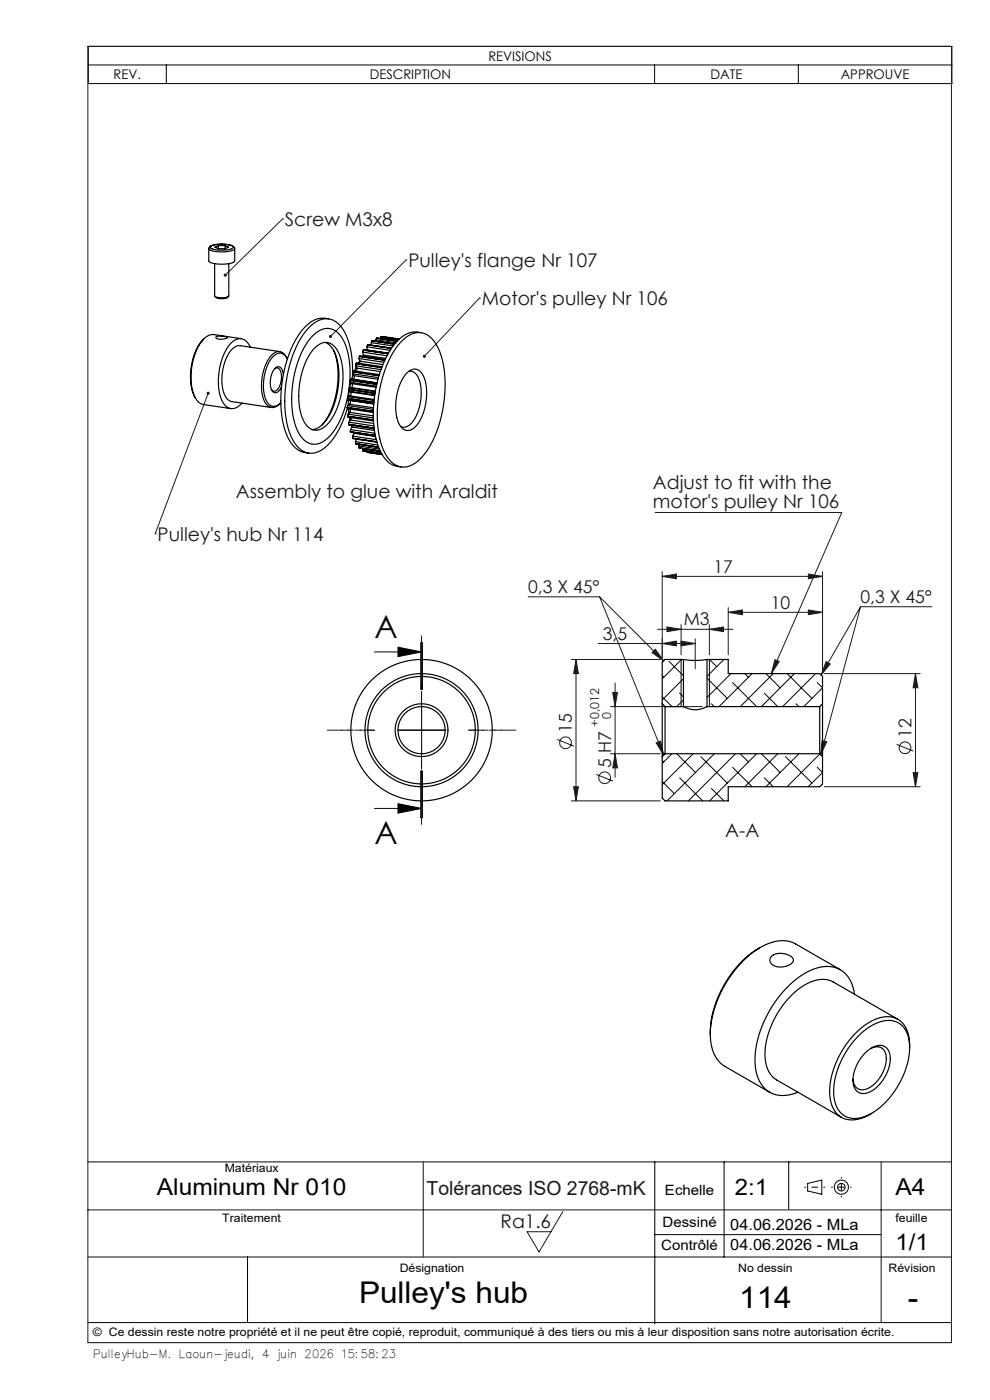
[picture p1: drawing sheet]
<svg xmlns="http://www.w3.org/2000/svg" width="210mm" height="297mm" viewBox="0 0 210 297" stroke-linecap="round" stroke-linejoin="round" font-family="sans-serif">
<g fill="none" stroke="#191924" stroke-width=".21">
<path d="M59.9 46.5h.1M59.9 46.5l-12.1 11.9M86.1 55.2h.1M86.1 55.2l-16 16.2M101.7 63.2h.1M101.7 63.2l-11.7 12.4M44.2 83.4l-11.3 29.8M32.9 113.2h.1M139 108.7h39.6l-15 34.2M112 126.6h15.2M121.2 139.9h18.9M122.2 139.9l.5 3h-1z"/>
<path d="M122.2 139.9v30M126.9 136.5h20.6M127.2 126.6l13.6 13.6M127.2 126.6l13.6 33.6M139 137.7l1.8 2.5-2.5-1.8zM139.5 133.5h16M140.5 122.3l3-.5v1zM140.5 121.3v18.2M140.5 122.3h34M140.5 136.5l3-.5v1zM141.5 133l3 .5-3 .5zM144.5 136l3 .5-3 .5z"/>
<path d="M144.5 132.5v6.4M147.5 135.5v6.4M150.5 133.5l3-.5v1zM150.5 132.5v6.4M154.5 129.9l3-.5v1zM154.5 128.9v10M154.5 129.9h20M164.4 140l.9 .4-1.7 2.5zM171.5 121.8l3 .5-3 .5zM171.5 129.4l3 .5-3 .5zM174.5 121.3v21.2M182.5 128.7l-8.3 14.5"/>
<path d="M182.5 128.7h15.2M182.5 128.7l-8.4 31.4M84.4 154.9h10M89.4 149.9v10M118.2 156.9l3.5 1.4M129.5 149.9h19.5M129.5 159.9h10.6M130 146.9h1l-.5 3zM130.5 144.9v20M130.5 159.9l.5 3h-1zM139.2 157.6l.9-.4 .7 3zM174.4 157.1l1 .3-1.3 2.7z"/>
<path d="M174.9 142.9h20.3M175.2 140.4l.9 .5-1.9 2.3zM190.2 157.9l3.5 1.4M194.2 142.9v24M194.2 142.9l.5 3h-1zM121.2 169.9h18.9M121.7 166.9h1l-.5 3zM126.5 164.3l3.5 1.4M174.9 166.9h20.3M193.7 163.9h1l-.5 3zM18.6 256.7h183.2M89.8 246.5v20.2"/>
<path d="M119.4 257l-5.1 8.6-2.5-4.3h5.1M186.9 246.5v34.1M18.6 284.8v-275h183.2v275"/>
<circle cx="120" cy="157.6" r="1.24"/>
<circle cx="192" cy="158.6" r="1.24"/>
<circle cx="128.3" cy="165" r="1.24"/>
</g>
<g fill="none" stroke="#000" stroke-width=".21">
<path d="M18.7 9.8h183.2v7.9h-183.2zM18.7 13.8h183.2M35.3 13.8v3.9M138.9 13.8v3.9M169.3 13.8v3.9M79.4 138.3h10M84.4 137.3l5 1-5 1zM89.2 136.3v10M89.4 136.3v10M89.6 136.3v10M144.5 139.9v10M150.5 139.9v10"/>
<path d="M79.4 171.5h10M84.4 170.5l5 1-5 1zM89.2 163.5v10M89.4 163.5v10M89.6 163.5v10zM18.6 246.5h183.2M138.9 246.5v34.3M153.6 246.5v20.2M167.3 246.5v10.1M171.3 251.1l3-.7v3l-3-.7zM18.6 266.7h183.2M52.5 266.6v14"/>
<path d="M138.9 261.9h48M18.6 284.8h183.2M18.6 280.6h183.2"/>
<circle cx="178.5" cy="251.9" r=".8"/>
<circle cx="178.5" cy="251.9" r="1.5"/>
</g>
<path d="M89.4 136.3v37.2" fill="none" stroke="#000" stroke-width=".21" stroke-dasharray="6.3 1.3 1.3 1.3" stroke-dashoffset="-.2"/>
<path d="M79.4 154.9h-10M89.4 144.9v-10M99.4 154.9h10M89.4 164.9v10" fill="none" stroke="#191924" stroke-width=".21" stroke-dasharray="30.5 1.3 1.3 1.3" stroke-dashoffset="27.4"/>
<path d="M79.4 154.9h-7M89.4 144.9v-7M99.4 154.9h7M89.4 164.9v7" fill="none" stroke="#191924" stroke-width=".21" stroke-dasharray="30.5 1.3 1.3 1.3" stroke-dashoffset="28.9"/>
<path d="M170.7 251.9h4.2M176.4 251.9h4.1M178.5 253.9v-4.1" fill="none" stroke="#000" stroke-width=".21" stroke-dasharray="30.5 1.3 1.3 1.3" stroke-dashoffset="30.3"/>
<path d="M84.4 137.3l5 1-5 1zM84.4 170.5l5 1-5 1z" fill="#000"/>
<g fill="#191924">
<path d="M164.4 140l.9 .4-1.7 2.5z"/>
<path d="M47.5 58.2v.4l.3-.2-.3 .2a.33 .33 0 0 0 .5 0 .33 .33 0 0 0 0-.5 .33 .33 0 0 0-.5 .1zM43.9 83.2a.33 .33 0 0 0 .1 .5 .33 .33 0 0 0 .5-.1 .33 .33 0 0 0-.2-.5l-.1 .3 .1-.3zM89.8 75.4v.4l.2-.2-.2 .2a.33 .33 0 0 0 .5 0 .33 .33 0 0 0-.1-.5 .33 .33 0 0 0-.4 .1zM69.8 71.2l.1 .4 .2-.2-.2 .2a.33 .33 0 0 0 .4 0 .33 .33 0 0 0 0-.5 .33 .33 0 0 0-.5 .1z"/>
<path d="M150.5 133.5l3-.5v1zM141.5 133l3 .5-3 .5zM144.5 136l3 .5-3 .5zM140.5 136.5l3-.5v1z"/>
<path d="M140.5 122.3l3-.5v1zM171.5 121.8l3 .5-3 .5zM175.2 140.4l.9 .5-1.9 2.3zM174.4 157.1l1 .3-1.3 2.7zM139 137.7l1.8 2.5-2.5-1.8zM139.2 157.6l.9-.4 .7 3z"/>
<path d="M154.5 129.9l3-.5v1zM171.5 129.4l3 .5-3 .5z"/>
<path d="M122.2 139.9l.5 3h-1zM121.7 166.9h1l-.5 3zM194.2 142.9l.5 3h-1zM193.7 163.9h1l-.5 3zM130 146.9h1l-.5 3zM130.5 159.9l.5 3h-1z"/>
</g>
<g fill="none" stroke="#000" stroke-width=".25">
<path d="M44.3 52.7v2.6a3.3 3.3 0 0 0 2.8 .8 3 3 0 0 0 2.7-.8v-2.6M44.3 52.7v.1a5.9 5.9 0 0 0 4.6 .5l.6-.3 .3-.3M44.3 52.7a1.73 1.73 0 0 1 1.8-.9 5.4 5.4 0 0 1 3.6 .6l.1 .3M44.7 52.2a6.2 6.2 0 0 1 4.7 .1v.3a5.8 5.8 0 0 1-4.8-.1zM45.5 55.9v6.9a3.1 3.1 0 0 0 3 0v-6.9M46.3 52.1h1.5M46.3 52.1l-.7 .3 .7 .4M46.3 52.8h1.5M46.3 52.1v.7M47.8 52.1l.7 .3-.7 .4M47.8 52.1v.7M43.2 71.9a12.1 12.1 0 0 0-1.8 12.4"/>
<path d="M45.6 62.9a2.33 2.33 0 0 0 2.9 0M45.8 71.5l1.1-.2 1.4 .3-.7 .3a1.63 1.63 0 0 1-1.8-.3zM51.2 71.8l-5.8-.8a3.6 3.6 0 0 0-3.3 2.4 13 13 0 0 0-.6 11.1 2.52 2.52 0 0 0 1.7 1.3l5.8 .9M53.1 73.7a2.34 2.34 0 0 0-2-1.9 2.34 2.34 0 0 0-2.4 1.3 12.9 12.9 0 0 0-1.4 12.2 2.26 2.26 0 0 0 1.9 1.4 2.26 2.26 0 0 0 2.1-1.2M58.2 78.3l.1-.1a.87 .87 0 0 1 1.3 .8 3.7 3.7 0 0 1-1.3 4l-.5-.1-.2-.3M59.4 74.6l-8.4-1.3a2.79 2.79 0 0 0-2.7 2 10.6 10.6 0 0 0-.6 8.7 2.09 2.09 0 0 0 1.5 1.2l8.4 1.3M60.1 79.5l-.1-.6a.99 .99 0 0 0-.7-1.1 .99 .99 0 0 0-1.2 .6 4.5 4.5 0 0 0-.2 4.7 .99 .99 0 0 0 1.6-.6l.2-.5M60.9 76.1a1.88 1.88 0 0 0-1.5-1.5 1.88 1.88 0 0 0-1.9 .9 10.4 10.4 0 0 0-1.4 9.7 1.85 1.85 0 0 0 1.6 1.3 1.85 1.85 0 0 0 1.8-1M61 76.1a1.77 1.77 0 0 0-1.6-1.2 1.77 1.77 0 0 0-1.7 1 9.7 9.7 0 0 0-1 9.4 1.67 1.67 0 0 0 2.9 .1M66.8 73.8a2.72 2.72 0 0 1 4.7 .4 15 15 0 0 1 .3 11.6 8.5 8.5 0 0 1-4 5.3 2.85 2.85 0 0 1-3.5-2 16.5 16.5 0 0 1 2-14.8zM69 72.6a5.3 5.3 0 0 1 2.7 4.3 17.1 17.1 0 0 1-2.8 12.6 3.9 3.9 0 0 1-2.7 1.6M69.7 67.6a5 5 0 0 0-5.4 2.2 25 25 0 0 0-4.7 16.4 13 13 0 0 0 3 8.8 4.3 4.3 0 0 0 2.9 1.1"/>
<path d="M70.7 74.2a17.2 17.2 0 0 1-2.4 15.9M74.8 79.8a17.5 17.5 0 0 0-2.1-10 4 4 0 0 0-6.3-1.1 19.2 19.2 0 0 0-5.6 11.5 21.7 21.7 0 0 0 1.3 13.1 4.3 4.3 0 0 0 4.9 2.7 8.9 8.9 0 0 0 4.7-4.6l1-2 1-2.8M74.9 78.9v.4M74.9 78.9l5.5 .8M74.9 78.9h.1M74.9 78.9l.2-.2 5.4 .8M74.9 79.3l.2 .4M74.9 79.3l5.4 .8M74.9 79.4l-.3 1M75.1 79.7a.59 .59 0 0 1-.2 .8l-.3-.1M75.1 79.7l5.1 .8M75.5 77.6l.2 .5"/>
<path d="M75.5 77.6l5.3 .8M75.5 77.2v.4M75.5 77.2l5.5 .8M75.5 77.2h.1M75.5 77.2l.2-.2 5.3 .8M75.6 77.9l-.4 .8M75.7 78.1l-.1 .6M75.7 78.1l5 .7M76.2 76.1l.1 .5M76.2 76.1l5.2 .7M76.2 75.6v.5M76.2 75.6l5.4 .8"/>
<path d="M76.2 75.6h.1M76.2 75.6l.2-.1 5.3 .8M76.3 76.6l-.3 .4M76.3 76.6v.5M76.3 76.6l4.9 .7M77 74.7l.1 .6M77 74.7l5.1 .8M77.1 74.3l-.1 .4M77.1 74.3l5.3 .7M77.1 74.3l5.2 .7M77.1 75.3v.3M77.1 75.3l4.7 .7"/>
<path d="M77.8 73.6l.1 .6M77.8 73.6l5 .7M77.9 74.2v.1M77.9 74.2l4.5 .7M78 73.2l-.2 .4M78 73.2l5.1 .6M78 73.2l5 .7M78.8 72.7v.5M78.8 72.7l4.6 .7M78.9 72.3l-.1 .4M78.9 72.3h.1M78.9 72.3l4.8 .7"/>
<path d="M79.7 72.1v.3M79.7 72.1l4.2 .6M79.9 71.7l-.2 .4M79.9 71.7l4.4 .7zM80.7 71.8h-.1M80.7 71.8l3.6 .5M80.9 71.4l-.2 .4M80.9 71.4h.1M80.9 71.4l3.7 .6M81.7 71.6l.1-.1 2.9 .4M85.1 72.5a4.5 4.5 0 0 1 5.5-1.5 8.4 8.4 0 0 1 3.3 5.6 26.8 26.8 0 0 1-3.4 19.1 6.6 6.6 0 0 1-4.9 3.4 4.8 4.8 0 0 1-4.1-3.3 24.5 24.5 0 0 1 0-16.9l1.4-3.2 1-1.8zM86.4 79a1.96 1.96 0 0 1 1.9-.7 1.96 1.96 0 0 1 1.5 1.5 11.3 11.3 0 0 1-1.7 10.8 1.96 1.96 0 0 1-2 .7 1.96 1.96 0 0 1-1.5-1.5 11.3 11.3 0 0 1 1.8-10.8z"/>
<path d="M86.7 78.8a2.03 2.03 0 0 1 2.3 1.8 10.2 10.2 0 0 1-2.1 9.5 1.7 1.7 0 0 1-1.9 .3M89.3 70.6a4.9 4.9 0 0 0-5 1.8 22.8 22.8 0 0 0-5 13.6 17.9 17.9 0 0 0 2.2 11.1 4.4 4.4 0 0 0 3.6 2M73.7 86.4l.1 .3 5.4 .8M73.7 86.4h.1M73.7 86.4l5.5 .9M73.7 88.3h.1M73.7 88.3l5.5 .8M73.7 88.3l.2 .2 5.3 .8M73.7 84.5l.2 .4M73.7 84.5h.1M73.7 84.5l5.6 .9-5.6-.9M73.8 86l-.1 .4"/>
<path d="M73.8 86l5.4 .8M73.8 87.9l-.1 .4M73.8 87.9l5.4 .8M73.9 84.9h.3M73.9 84.9l5.4 .8-5.1-.8M73.9 84.9l-.1 1.1M73.9 86.7l.1 1M73.9 84.2l-.2 .3M73.9 84.2l5.4 .8M74 90l5.4 .8M74 90h.1M74 90l.1 .2 5.3 .8"/>
<path d="M74 82.6l.1 .4M74 82.6l5.5 .8M74 82.6h.1M74 89.6v.4M74 89.6l5.3 .8M74.1 83l-.2 1.2M74.1 83l.3 .2M74.1 83l5.4 .8M74.1 82.4a17.5 17.5 0 0 0-1.5-10.7 3.5 3.5 0 0 0-6-.7 19.2 19.2 0 0 0-4.7 12.6 14.3 14.3 0 0 0 2.1 9.2 3.5 3.5 0 0 0 5.5 .1 17.5 17.5 0 0 0 4.5-10M74.1 88.5l.2 .7M74.2 85.8l-.4 .2M74.2 85.8l5 .7"/>
<path d="M74.2 82.3l-.2 .3M74.2 82.3l5.4 .8M74.2 87.5l-.4 .4M74.2 87.5l5 .7M74.2 84.9a.61 .61 0 0 1 0 .9M74.3 84l-.4 .2M74.3 84l5.1 .8M74.3 86.8l-.1 .7M74.3 91.6h.1M74.3 91.6l5.3 .8-5.3-.8M74.3 91.6l5.3 .9M74.3 80.7l.1 .4"/>
<path d="M74.3 80.7l5.6 .8M74.3 89.1l-.3 .5M74.3 89.1l5 .7M74.3 80.7h.1M74.4 83.2l.1 .4-.2 .4M74.4 83.2l5.1 .7M74.4 91.1l-.1 .5M74.4 91.1l5.1 .8M74.4 81.1l.3 .3M74.4 81.1l5.4 .8M74.4 81.1l-.2 1.2M74.5 88.6l-.2 .5"/>
<path d="M74.5 82.2l-.3 .1M74.5 82.2l5.1 .8M74.6 80.4l-.3 .3M74.6 80.4l5.4 .8M74.6 90.3l.1 .2M74.7 90.6l-.3 .5M74.7 90.6l4.7 .7M74.7 81.4v.5l-.2 .3M74.7 81.4l5.1 .8M74.7 90.3v.3M74.8 93l5.1 .7M74.8 93h.1"/>
<path d="M74.8 93l5.1 .8M74.8 92.5v.5M74.8 92.5l5 .8M75.1 91.9l-.3 .6M75.1 91.9l4.5 .7M75.1 91.8v.1M75.4 93.7l.1 .4M75.4 93.7l4.7 .7M75.5 94.1l4.8 .8zM75.5 94.1h.1M75.6 93.2l-.2 .5M76.1 94.6l.1 .4"/>
<path d="M76.1 94.6l4.4 .7M76.2 95l4.5 .7M76.2 95h.1M76.2 94.3l-.1 .3M76.9 95.3l.1 .3M76.9 95.3l3.8 .5M76.9 95.2v.1M77 95.6l3.9 .6M77 95.6h.1M77.8 95.8l.1 .2M77.9 96l3.2 .4M77.9 96h.1"/>
<path d="M145 139.9a15 15 0 0 0 5 0M145 139.9v10M145 139.9h-3.9l-.6 .6v8.8M150 139.9v10M150 139.9h4.5v3h19.4l.6 .6v5.8M140.5 149.3v11.2M140.5 149.3l.6 .6M141.1 149.9v10M141.1 149.9h3.9M141.1 159.9h32.8M141.1 159.9l-.6 .6M145 149.9a5 5 0 0 0 5 0"/>
<path d="M150 149.9h23.9M173.9 149.9v10M173.9 159.9l.6 .6M174.5 149.3v11.2M174.5 149.3l-.6 .6M140.5 160.5v8.8l.6 .6h13.4v-3h19.4l.6-.6v-5.8M150.7 219.4a7.4 7.4 0 0 0 3.1 6.8l9.5 5.5M161.3 201a22.3 22.3 0 0 0-10.6 18.4M163.7 202.9a3.4 3.4 0 0 1 4.6 .6 1.63 1.63 0 0 1-1.7 1.5 2.58 2.58 0 0 1-3.3-1.1l.1-.5zM178.3 205.7l-9.5-5.4a7.4 7.4 0 0 0-7.5 .7 23.4 23.4 0 0 0-10.6 18.4M181.3 210.9a6.1 6.1 0 0 0-5.1-5.8 11.5 11.5 0 0 0-8.6 3.7 23.4 23.4 0 0 0-7.4 16.8 7 7 0 0 0 3.5 6.3 7 7 0 0 0 5.6-.2M181.9 220a9.6 9.6 0 0 1 7-3.5 4.5 4.5 0 0 1 4 4.5 17.2 17.2 0 0 1-8.8 15.6 4.6 4.6 0 0 1-6.3-1.2 10.5 10.5 0 0 1 0-8.8 19.3 19.3 0 0 1 4.1-6.6z"/>
<path d="M190.5 216.2l-13.7-7.9a5.9 5.9 0 0 0-5.9 .5 18.4 18.4 0 0 0-8.6 15.8 5.6 5.6 0 0 0 2.5 4.5l13.7 7.9M183.6 223.3a3.7 3.7 0 0 1 4.1-1.3 3.8 3.8 0 0 1 .8 4.5 7.9 7.9 0 0 1-4.9 5.4 2.27 2.27 0 0 1-2.7-2.5 8.7 8.7 0 0 1 2.7-6.1zM184.7 222.4a2.12 2.12 0 0 1 2.4 0 2.12 2.12 0 0 1 .9 2.2 7.3 7.3 0 0 1-4.6 6.5 2.03 2.03 0 0 1-2.5-2.2M193 222.2a6.3 6.3 0 0 0-2.7-6 6.4 6.4 0 0 0-6.3 .9 18.5 18.5 0 0 0-8 15.4 4.9 4.9 0 0 0 4.2 5.1 7.7 7.7 0 0 0 4.7-1.4"/>
<circle cx="89.4" cy="154.9" r="5"/>
<circle cx="89.4" cy="154.9" r="11.4"/>
<circle cx="89.4" cy="154.9" r="12"/>
<circle cx="89.4" cy="154.9" r="15"/>
<circle cx="89.4" cy="154.9" r="5.6"/>
</g>
<g fill="none" stroke="#000" stroke-width=".21">
<path d="M144.6 139.9l-4.1 4.1M150.5 139.9l1.5 1.5M153.6 139.9l-3.6 3.6M140.5 147.8l2 2.1M140.5 143.4l.3 .3M141.9 140.3l3.1 3.1M142.5 159.9l-2 2.1M143.6 159.9l3.9 4M144.2 147l.8 .9M145 144l-4.5 4.5M145 148.5l-1.4 1.4M147 159.9l-6.5 6.6"/>
<path d="M150 143.9l4.3 4.3M150.9 149.3l.6 .6M151.5 159.9l-10 10M155 142.9l-5 5.1M155.4 144.8l5.1 5.1M156 159.9l-10 10M157 159.9l1.8 1.7M158 142.9l.8 .8M159.5 142.9l-7 7M160.5 159.9l-10 10M161.5 159.9l4 4M162.1 147l2.9 2.9"/>
<path d="M162.5 142.9l3 3M164 142.9l-7 7M165 159.9l-7 7M167 142.9l5.2 5.3M168.5 142.9l-7 7M168.9 149.3l.6 .6M169.5 159.9l-7 7M173 142.9l-7 7M173.4 144.8l1.1 1.1-4 4M173.9 159.9l-6.9 7M140.5 165.8l2.5 2.6M140.5 161.3l.3 .3"/>
<path d="M144.2 165l4.9 4.9M148.7 160.5l5.6 5.6M150.9 167.2l2.7 2.7M155.4 162.8l4.1 4.1M162.1 165l1.9 1.9M166.6 160.5l5.6 5.6M173.4 162.8l1.1 1.1-3 3"/>
</g>
<g font-size="6.7">
<text x="79.4" y="135.2">A</text>
<text x="79.4" y="179.1">A</text>
</g>
<g font-size="6.3">
<text x="76.2" y="276.3">Pulley's hub</text>
<text x="156.8" y="277.5">114</text>
<text x="192.6" y="277.5">-</text>
</g>
<g font-size="4.9">
<text x="33.3" y="253.5">Aluminum Nr 010</text>
<text x="189.9" y="253.5">A4</text>
</g>
<g font-size="4.8">
<text x="155.9" y="253.5">2:1</text>
<text x="189.9" y="265.2">1/1</text>
</g>
<text font-size="4.1" fill="#191924" x="90.5" y="253.5">Tolérances ISO 2768-mK</text>
<g font-size="4" fill="#191924">
<text x="60.4" y="48">Screw M3x8</text>
<text x="86.6" y="56.7">Pulley's flange Nr 107</text>
<text x="102.2" y="64.8">Motor's pulley Nr 106</text>
<text x="50.1" y="105.6">Assembly to glue with Araldit</text>
<text x="138.5" y="103.8">Adjust to fit with the</text>
<text x="138.5" y="107.8">motor's pulley Nr 106</text>
<text x="33.4" y="114.8">Pulley's hub Nr 114</text>
<text x="153.9" y="177.5">A-A</text>
<text x="106.2" y="260.4">Ra1.6</text>
</g>
<g font-size="3.7" fill="#191924">
<text x="112" y="125.8">0,3 X 45°</text>
<text x="151.3" y="121.5">17</text>
<text x="163.5" y="129.1">10</text>
<text x="182.5" y="127.9">0,3 X 45°</text>
<text x="127.9" y="135.7">3,5</text>
<text x="145" y="132.7">M3</text>
<text x="121.3" y="155.5" transform="rotate(-90 121.3 155.5)">15</text>
<text x="193.3" y="156.6" transform="rotate(-90 193.3 156.6)">12</text>
<text x="129.6" y="162.9" transform="rotate(-90 129.6 162.9)">5 H7</text>
</g>
<g font-size="3.3">
<text x="154.9" y="260.9">04.06.2026 - MLa</text>
<text x="154.9" y="265.2">04.06.2026 - MLa</text>
</g>
<g font-size="3">
<text x="141.1" y="253.5">Echelle</text>
<text x="140.5" y="260.4">Dessiné</text>
<text x="140.3" y="265.2">Contrôlé</text>
</g>
<g font-size="2.8">
<text x="24.1" y="16.8">REV.</text>
<text x="78.4" y="16.8">DESCRIPTION</text>
<text x="103.6" y="12.9">REVISIONS</text>
<text x="150.7" y="16.8">DATE</text>
<text x="178.3" y="16.8">APPROUVE</text>
</g>
<g font-size="2.6" fill="#191924">
<text x="127.1" y="154.2" transform="rotate(-90 127.1 154.2)">+0,012</text>
<text x="129.7" y="152.6" transform="rotate(-90 129.7 152.6)">0</text>
</g>
<g font-size="2.5">
<text x="47.7" y="248.6">Matériaux</text>
<text x="47.2" y="259.2">Traitement</text>
<text x="189.9" y="259.2">feuille</text>
<text x="84.8" y="269.7">Désignation</text>
<text x="156.6" y="269.7">No dessin</text>
<text x="188.5" y="269.7">Révision</text>
<text x="19.7" y="283.4">© Ce dessin reste notre propriété et il ne peut être copié, reproduit, communiqué à des tiers ou mis à leur disposition sans notre autorisation écrite.</text>
<text x="20" y="288">PulleyHub-M. Laoun-jeudi, 4 juin 2026 15:58:23</text>
</g>
</svg>
